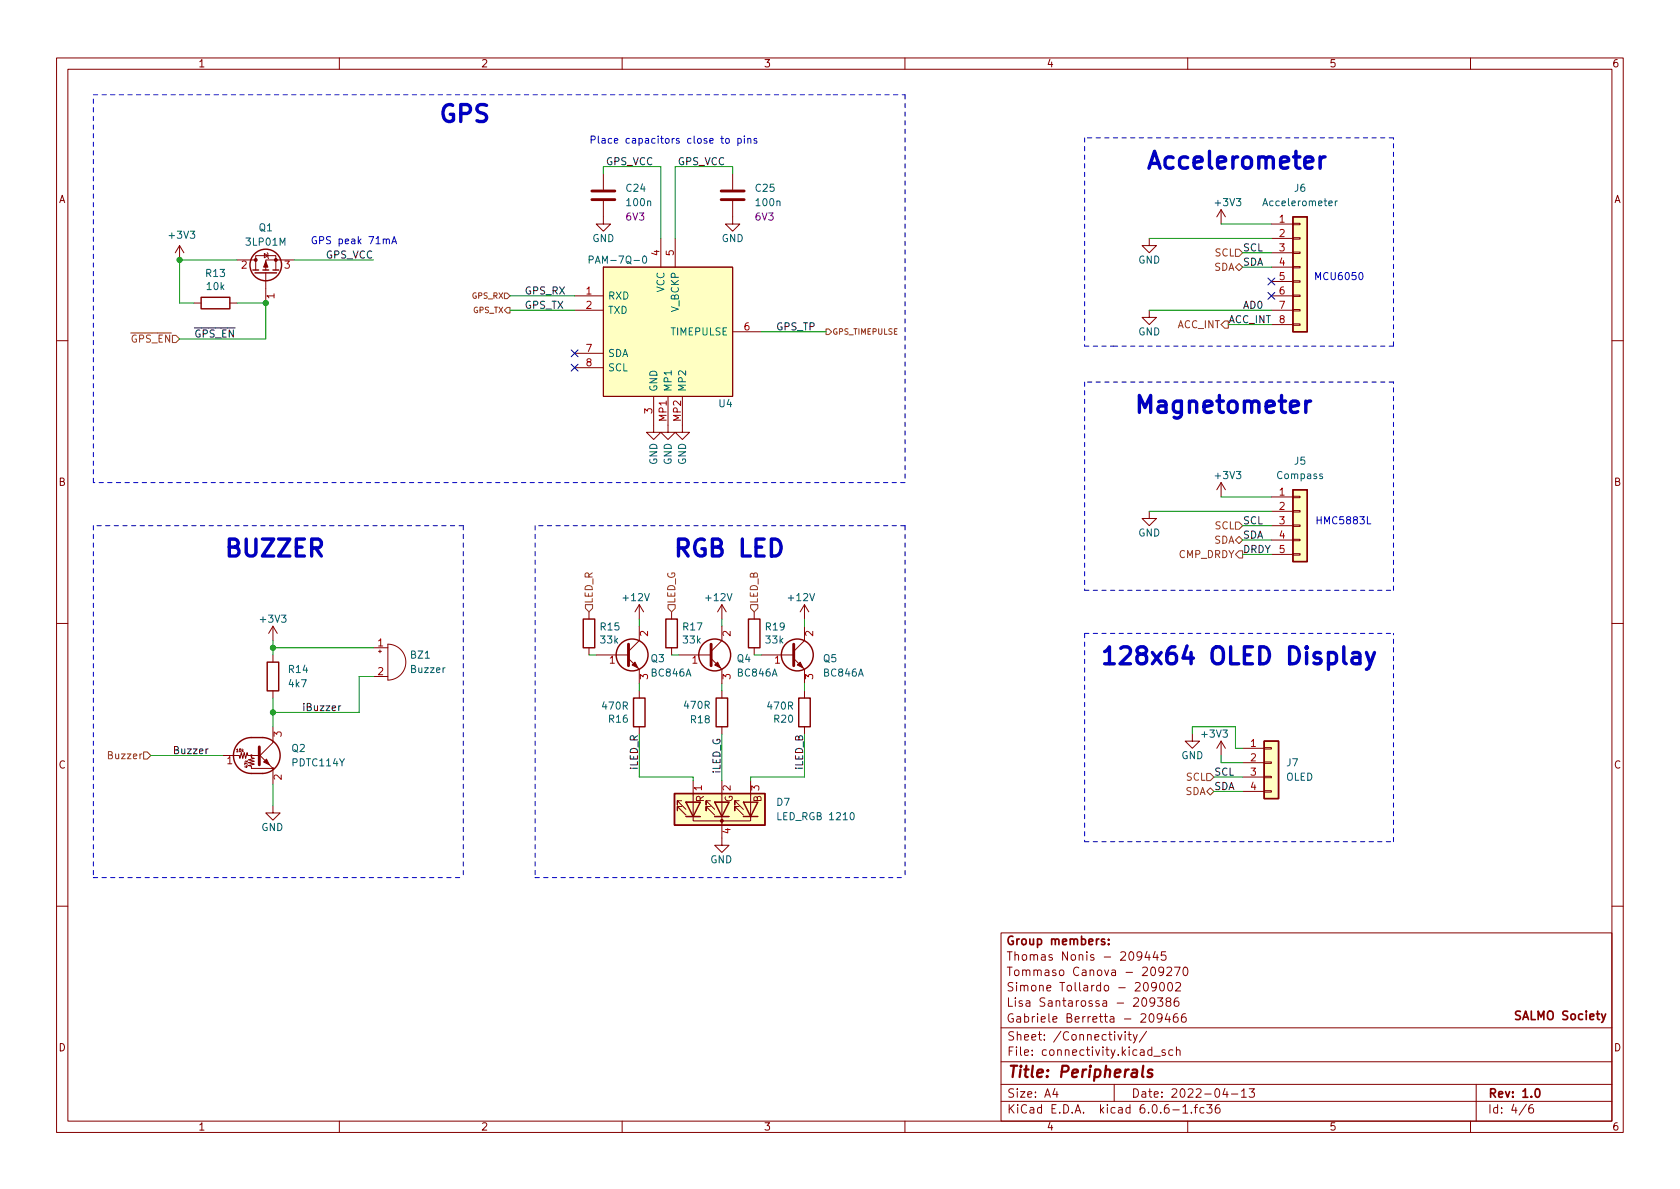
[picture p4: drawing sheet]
<svg xmlns="http://www.w3.org/2000/svg" width="297mm" height="210mm" viewBox="0 0 297 210" stroke-linecap="round" stroke-linejoin="round" font-family="sans-serif">
<g fill="none" stroke="#840000" stroke-width=".18">
<path d="M10 10.2h277v190.1h-277zM12 12.2h273v186.1h-273zM60 10.2v2M110 10.2v2M160 10.2v2M210 10.2v2M260 10.2v2M106.7 35.6v4h1.2l-1.2 1.3-1.3-1.3h1.3M106.7 30.7v2.8M129.5 35.6v4h1.3l-1.3 1.3-1.2-1.3h1.2M129.5 30.7v2.8M215.9 37.1l.8 1.2"/>
<path d="M215.9 37.1v2.5M215.9 37.1l-.8 1.2M224.8 39.6h3.8M228.6 39.5h1.3v.2h-1.3zM31.7 43.4l-.7 1.3M31.7 43.4v2.6M31.7 43.4l.8 1.3M34.3 53.6h1.3M40.6 53.6h1.3M41.9 46h3.3M45.2 47.7v-2.5h3.6v2.5M46.7 44.8l.7 .4-.7 .4z"/>
<path d="M47 48.3v5.3M47.2 44.7l.2 .1v.8l.1 .1M52.1 46h-5.1v1.7M101.6 52.3h5.1M101.6 54.9h5.1M106.7 47.2h22.8v22.9h-22.8zM116.8 42.2v5M119.4 42.2v5M129.5 58.7h5.1M203.2 54.9v1.2h-1.3l1.3 1.3 1.3-1.3h-1.3M203.2 42.2v1.2h-1.3l1.3 1.3 1.3-1.3h-1.3M224.8 52.3h3.8"/>
<path d="M224.8 54.9h3.8M224.8 42.2h3.8M224.8 44.7h3.8M224.8 47.2h3.8M224.8 49.8h3.8M224.8 57.4h3.8M228.6 57.3h1.3v.2h-1.3zM228.6 54.7h1.3v.3h-1.3zM228.6 52.2h1.3v.2h-1.3zM228.6 49.7h1.3v.2h-1.3zM228.6 47.1h1.3v.3h-1.3zM228.6 44.6h1.3v.2h-1.3z"/>
<path d="M228.6 42h1.3v.3h-1.3zM10 60.2h2M101.6 62.5h5.1M101.6 65h5.1M115.6 70.1v6.3h1.2l-1.2 1.3-1.3-1.3h1.3M118.1 70.1v6.3h1.3l-1.3 1.3-1.3-1.3h1.3M120.6 70.1v6.3h1.3l-1.3 1.3-1.2-1.3h1.2M285 60.2h2M203.2 90.4v1.3h-1.3l1.3 1.3 1.3-1.3h-1.3M215.9 85.3v2.6M215.9 85.3l.8 1.3M215.9 85.3l-.8 1.3"/>
<path d="M224.8 87.9h3.8M224.8 90.4h3.8M224.8 93h3.8M224.8 95.5h3.8M224.8 98h3.8M228.6 97.9h1.3v.3h-1.3zM228.6 95.4h1.3v.2h-1.3zM228.6 92.8h1.3v.3h-1.3zM228.6 90.3h1.3v.2h-1.3zM228.6 87.8h1.3v.2h-1.3zM10 110.2h2M48.3 110.7v2.6"/>
<path d="M48.3 115.8v1.3M48.3 110.7l-.8 1.3M48.3 110.7l.7 1.3M66 114.5h2.6M66 119.6h2.6M66.9 115.2h.5M67.2 114.9v.5M68.6 113.9a3.2 3.2 0 0 1 3.2 3.2 3.2 3.2 0 0 1-3.2 3.2zM104.1 108.2v1.3M104.1 114.5v1.3M105.4 115.8h5.7M111.1 116.5l1.9 1.9v2.5"/>
<path d="M113 110.7v2.6l-1.9 1.9M113 106.9v2.6M113 106.9l-.7 1.3M113 106.9l.8 1.3M118.7 108.2v1.3M118.7 114.5v1.3M120 115.8h5.7M125.7 116.5l1.9 1.9v2.5M127.6 110.7v2.6l-1.9 1.9M127.6 106.9v2.6M127.6 106.9l-.7 1.3M127.6 106.9l.8 1.3"/>
<path d="M133.3 108.2v1.3M133.3 114.5v1.3M134.6 115.8h5.7M140.3 116.5l1.9 1.9v2.5M142.2 106.9l-.7 1.3M142.2 106.9v2.6M142.2 110.7v2.6l-1.9 1.9M142.2 106.9l.8 1.3M285 110.2h2M39.4 133.6h2.9l.1 .5 .3-1 .2 1 .3-1 .2 1 .3-1 .1 .5h1.9M45.7 133.3l2.6 2.6h-3.9v-.4l-.5-.1 1.1-.3-1.1-.2 1.1-.3-1.1-.2 1.1-.3-.6-.1v-.4M48.3 128.5v2.8l-2.6 2.6"/>
<path d="M48.3 122.2v1.2M48.3 136.1v2.6M113 122.2v1.2M113 128.5v1.3M122.6 138v7.2h10.1v-1.1M127.6 122.2v1.2M127.6 128.5v1.3M127.6 138v2.6M132.7 138v6.4M142.2 122.2v1.2M142.2 128.5v1.3M210.8 129.8v1.3h1.3l-1.3 1.2-1.3-1.2h1.3"/>
<path d="M215.9 131.1v2.5M215.9 131.1l-.8 1.2M215.9 131.1l.8 1.2M219.7 132.3h3.8M219.7 134.9h3.8M219.7 137.4h3.8M219.7 139.9h3.8M223.5 139.8h1.3v.3h-1.3zM223.5 137.3h1.3v.2h-1.3zM223.5 134.7h1.3v.3h-1.3zM223.5 132.2h1.3v.3h-1.3zM48.3 142.5v1.3h1.2l-1.2 1.2-1.3-1.2h1.3"/>
<path d="M120.5 142.6h-.7v.8v-.8l1.5 1.5M120.5 141.6h-.7v.8v-.8l1.5 1.5M121.3 141.9h2.5zM121.3 141.9h.1M121.3 144.4h2.5M125.6 142.6h-.8v.8v-.8l1.6 1.5M125.6 141.6h-.8v.8v-.8l1.6 1.5M126.4 141.9h2.5zM126.4 141.9h.1M126.4 144.4h2.5M127.6 141.9v7.6h1.3l-1.3 1.2-1.2-1.2h1.2M130.7 142.6h-.8v.8v-.8l1.5 1.5"/>
<path d="M130.7 141.6h-.8v.8v-.8l1.5 1.5M10 160.2h2M177 165h108v33.3h-108zM201.9 168.9l-.3 .3h-.3l-.3-.3 .2-.5 .4-.1 .2 .1a.99 .99 0 0 1-.3 1.4h-.3M202 176.6l.2-.1a.81 .81 0 0 1 .6 .6 .81 .81 0 0 1-.3 .8l-.1 .1a.81 .81 0 0 1-.4-1.4zM202.3 173.9l.2-.2a.81 .81 0 0 1 .6 .7 .81 .81 0 0 1-.3 .8h-.1a.81 .81 0 0 1-.4-1.3zM202.8 168.2l-.3 1.1h.9M203.2 168.8v1M203.3 179.4l.2-.1a.81 .81 0 0 1 .6 .6 .81 .81 0 0 1-.3 .8l-.1 .1a.81 .81 0 0 1-.4-1.4zM204.2 177.1l-.3 .3h-.3l-.3-.3 .2-.6h.4l.2 .1a.99 .99 0 0 1-.4 1.4h-.2M204.2 168.2l-.3 1.1h.9M204.5 174.4l-.3 .3h-.3l-.3-.3 .1-.6 .5-.1 .2 .2a.99 .99 0 0 1-.4 1.3h-.3"/>
<path d="M204.6 168.8v1M204.7 176.5h.9l-.5 .5 .4 .2v.6l-.2 .2h-.4l-.2-.2M205.2 173.9l.2-.2a.81 .81 0 0 1 .6 .7 .81 .81 0 0 1-.3 .8h-.2a.81 .81 0 0 1-.3-1.3zM205.5 179.9l-.3 .3h-.3l-.3-.3 .1-.6h.5l.2 .1a.99 .99 0 0 1-.4 1.4h-.3M205.7 171.7l-.2 .2h-.5l-.1-.2 .1-.6 .5-.1 .2 .2a.99 .99 0 0 1-.4 1.3h-.3M206.1 168.3h-.7l-.1 .7 .2-.1h.5l.2 .3-.1 .5-.2 .1-.6-.1M206.3 171.2l.6-.2 .2 .2 .1 .2-1 1.1h1M206.4 179.2l-.4 1.1h1M206.5 177.1l-.3-.3v-.2l.3-.1h.4l.1 .2v.3l-.7 .2-.1 .2v.4l.3 .2 .4-.1 .1-.2v-.3l-.3-.3M206.6 173.9l.2-.2a.81 .81 0 0 1 .6 .7 .81 .81 0 0 1-.3 .8h-.1a.81 .81 0 0 1-.4-1.3zM206.7 179.8v1M207.7 171h1l-.7 1.5"/>
<path d="M207.9 173.9l.6-.2 .2 .2v.3l-.9 1h.9M208.2 179.3a.59 .59 0 0 0-.7 .6v.6l.1 .2 .4 .1 .2-.2 .1-.5-.1-.2-.5-.1-.2 .3M208.3 176.5a.59 .59 0 0 0-.7 .6v.6l.1 .2 .5 .1 .2-.2 .1-.5-.2-.2-.4-.1-.3 .3M209.3 171.2l.2-.2a.81 .81 0 0 1 .6 .6 .81 .81 0 0 1-.3 .8l-.1 .1a.81 .81 0 0 1-.4-1.3zM209.6 179.3a.59 .59 0 0 0-.7 .6v.6l.1 .2 .5 .1 .2-.2v-.5l-.1-.2-.4-.1-.3 .3M285 160.2h2M60 198.3v2M110 198.3v2M160 198.3v2M177 194.8h108M177 191.8h108M177 187.8h108"/>
<path d="M177 181.8h108M186.5 192.5l-.4 1h1M186.9 193v1M197 191.8v3M197.6 182.9l.4 1 .4-1M198.9 182.4v.2M198.9 182.9v1M199.4 182.9h.6M199.6 182.4v1.3l.4 .2M200.4 182.9l.3 1M201.1 182.9l-.5 1.4-.2 .1M202.7 182.4l-1.3 1.9"/>
<path d="M204 186.8h1.1M206 185.7l-.4-.1-.2 .2 .1 .3 .5 .1v.4h-.6M207.4 185.7l-.5-.1-.3 .3v.4l.2 .3h.6M208 185.8l.2-.2 .4 .1v.9M208 185.1v1.5M209.1 195.8l.5-.5v1.5M209.1 196.8h.9M210 198.3v2M210.6 196.7v.1M211.1 195.8h.6M211.7 195.3l-.3 .2v1.3M212.9 195.9l-.5-.1-.3 .3v.4l.2 .3h.6"/>
<path d="M213.4 195.3h.9l-.5 .6 .4 .1v.7l-.2 .1h-.4l-.2-.1M215.6 195.3a.59 .59 0 0 0-.7 .7v.5l.1 .3h.4l.2-.1 .1-.5-.1-.2-.5-.1-.2 .3M216.6 192.5l-.4 1h.9M216.9 193v1M217.7 193.5h1.2M219.5 193l.4-.5v1.5M219.5 194h.9M220.9 192.5h.9l-.5 .6 .4 .1v.7l-.2 .1h-.4l-.2-.1M260 198.3v2M261 191.8v6.5M269.9 195.3l-1.3 1.9M271 195.3a.6 .6 0 0 0-.7 .7v.5l.1 .3h.5l.2-.1 .1-.5-.2-.2-.4-.1-.3 .3"/>
<circle cx="44.4" cy="133.6" r=".13"/>
<circle cx="48.3" cy="135.9" r=".13"/>
</g>
<path d="M195.3 166.1l-.4-.1-.2 .3 .1 .2 .5 .1v.4h-.6M196 166.9v.1M196 166.1v.2M268.8 178.9l-.6-.1-.2 .1v.5l.7 .3 .1 .3-.3 .3-.5-.1M271.6 192.6l.2-.1a.82 .82 0 0 1 .6 .7 .82 .82 0 0 1-.3 .8h-.2a.81 .81 0 0 1-.6-.6 .81 .81 0 0 1 .3-.8z" fill="none" stroke="#840000" stroke-width=".3"/>
<path d="M202.1 188.5l-.2 1.7 .3 .3M203.8 189.2a.49 .49 0 0 0-.8 .3v.2l.7 .2 .1 .2-.2 .3-.2 .1-.5-.1" fill="none" stroke="#840000" stroke-width=".4"/>
<g fill="none" stroke="#840000" stroke-width=".25">
<path d="M228.6 38.3h2.5v20.4h-2.5zM35.6 52.6h5v2h-5zM44.7 47.7h1M45.1 48.3h3.8M46.5 47.7h1M48.3 47.7h1M228.6 86.6h2.5v12.7h-2.5zM47.2 117.1h2.1v5.1h-2.1zM103.1 109.5h2.1v5h-2.1zM117.7 109.5h2.1v5h-2.1zM132.3 109.5h2.1v5h-2.1zM44.4 130.4a3.2 3.2 0 0 0-3.1 3.2 3.2 3.2 0 0 0 3.1 3.2"/>
<path d="M44.4 130.4h2a3.2 3.2 0 0 1 3.1 3.2 3.2 3.2 0 0 1-3.1 3.2h-2M112 123.4h2v5.1h-2zM126.6 123.4h2.1v5.1h-2.1zM141.2 123.4h2.1v5.1h-2.1zM223.5 131.1h2.6v10.1h-2.6zM119.3 140.3h16v5.6h-16zM121.3 141.9h2.5l-1.2 2.5zM121.3 144.4h2.5M126.4 141.9h2.5l-1.3 2.5zM126.4 144.4h2.5M131.4 141.9h2.6l-1.3 2.5zM131.4 144.4h2.6"/>
<circle cx="47" cy="46.9" r="2.79"/>
<circle cx="111.8" cy="115.8" r="2.82"/>
<circle cx="126.4" cy="115.8" r="2.82"/>
<circle cx="141" cy="115.8" r="2.82"/>
</g>
<path d="M45.8 132.1v3.1z" fill="#840000" stroke="#840000" stroke-width=".51"/>
<g fill="#840000" stroke="#840000" stroke-width=".18">
<path d="M46.6 134.7l.5-.5 .5 1z"/>
<path d="M126.4 117.6l.5-.5 .5 1z"/>
<path d="M111.8 117.6l.5-.5 .5 1z"/>
<path d="M47 46.2l.4 1h-.8z"/>
<path d="M141 117.6l.5-.5 .5 1z"/>
<circle cx="127.6" cy="145.2" r=".25"/>
<circle cx="48.8" cy="46" r=".25"/>
<circle cx="45.2" cy="46" r=".25"/>
</g>
<path d="M104.6 35.3h4.1M104.6 33.8h4.1M127.5 35.3h4.1M127.5 33.8h4.1M111.1 113.9v3.8M125.7 113.9v3.8M140.3 113.9v3.8" fill="none" stroke="#840000" stroke-width=".51"/>
<g fill="#ffffc2" stroke="#ffffc2" stroke-width=".18">
<path d="M119.3 140.3h16v5.6h-16z"/>
<path d="M106.7 47.2h22.8v22.9h-22.8z"/>
<path d="M223.5 131.1h2.6v10.1h-2.6z"/>
<path d="M228.6 86.6h2.5v12.7h-2.5z"/>
<path d="M228.6 38.3h2.5v20.4h-2.5z"/>
</g>
<path d="M236.1 35.5v.9M236.5 35.5l-.4 .3M104.2 45.9h.6l.1-.2-.1-.3-.6-.1v1.2M113.7 45.4l.2-.1a.68 .68 0 0 1 .4 .6 .68 .68 0 0 1-.4 .6l-.2-.1-.1-.3z" fill="none" stroke="#006464" stroke-width=".18"/>
<g fill="none" stroke="#725600" stroke-width=".18">
<path d="M89.2 51.8h.5l.5 .5-.5 .5h-.5zM89.7 54.4h.5v1h-.5l-.5-.5zM146 58.2h.5l.5 .5-.5 .5h-.5zM216.5 56.8h.7v1.2h-.7l-.6-.6zM218.4 47.2l.7-.6 .6 .6-.6 .7zM218.4 44.1h.7l.6 .6-.6 .6h-.7zM218.4 98l.7-.6h.6v1.3h-.6zM218.4 92.3h.7l.6 .7-.6 .6h-.7zM218.4 95.5l.7-.6 .6 .6-.6 .6zM103.5 106.9h1.3v.7l-.7 .6-.6-.6zM118.1 106.9h1.3v.7l-.7 .6-.6-.6zM132.7 106.9h1.3v.7l-.7 .6-.6-.6z"/>
<path d="M25.4 133h.6l.7 .6-.7 .6h-.6zM213.4 136.8h.6l.6 .6-.6 .6h-.6zM213.4 139.9l.6-.6 .6 .6-.6 .7z"/>
</g>
<path d="M36.8 132.4l-.4 .3M59.9 124.8v.9M60.3 124.8l-.4 .3" fill="none" stroke="#0f0f0f" stroke-width=".18"/>
<path d="M203.1 29.7l1-3 1 3M203.4 28.9h1.4M201.4 72.9v-3l1 2.2 1-2.2v3M195.3 115.2l.6-.4 .3-.4v3M195.3 117.4h1.7M198.2 114.7l.4-.3h.7a.81 .81 0 0 1 .4 1.3l-1.7 1.7h1.9" fill="none" stroke="#0000c2" stroke-width=".6"/>
<g fill="none" stroke="#0000c2" stroke-width=".18">
<path d="M128.4 24.5h.3l.3 .2v.4l-.3 .2h-.3l-.1-.2zM130.5 24.5h.3l.3 .2-.2 .6h-.4M130.5 24.5v1.3M131.6 24.1v.1M131.6 24.5v.8M132.2 24.6l.2-.1h.3l.1 .8M132.2 24.5v.8M133.8 24.5h-.3l-.2 .2 .1 .1 .4 .2v.3h-.5M68.3 42.4l.2-.1h.3v.8M69.3 43.1l.4-1.3 .4 1.3M69.4 42.7h.6M232.6 49.5v-1.3l.5 .9 .4-.9v1.3"/>
<path d="M232.9 91.4v1.2M232.9 92h.7"/>
</g>
<g fill="none" stroke="#0000c2" stroke-width=".18" stroke-dasharray=".8 .8">
<path d="M16.5 16.8h130.8M147.3 16.8h12.7M160 16.8v68.5M191.8 24.4v36.8M246.4 24.4h-54.6M191.8 61.2h5M191.8 67.6v36.8M196.8 61.2h49.6M246.4 61.2v-36.8M246.4 67.6h-54.6M16.5 85.3v-68.5M16.5 93v62.2"/>
<path d="M81.9 93v62.2M81.9 93h-65.4M94.6 93v62.2M160 85.3h-143.5M160 93v62.2M160 93h-65.4M191.8 112v36.8M191.8 112h54.6M191.8 104.4h54.6M246.4 104.4v-36.8M16.5 155.2h65.4M16.5 155.2h.1"/>
<path d="M94.6 155.2h65.4M94.6 155.2h.1M191.8 148.8h54.6M246.4 148.8v-36.8"/>
</g>
<g fill="none" stroke="#009600" stroke-width=".18">
<path d="M106.7 30.7v-1.2h10.1v12.7M129.5 30.7v-1.2h-10.1v12.7M215.9 39.6h8.9M41.9 53.6h5.1v6.3h-15.3M41.9 46h-10.2v7.6h2.6M52.1 46h13.9M90.2 54.9h11.4M90.2 52.3h11.4M134.6 58.7h11.4M203.2 42.2h21.6M203.2 54.9h21.6M217.2 57.4h7.6"/>
<path d="M219.7 47.2h5.1M219.7 44.7h5.1M203.2 90.4h21.6M215.9 87.9h8.9M219.7 95.5h5.1M219.7 93h5.1M219.7 98h5.1M48.3 114.5h17.7M48.3 113.3v2.5M66 119.6h-2.5v6.4h-15.2M104.1 115.8h1.3M113 109.5v1.2"/>
<path d="M118.7 115.8h1.3M127.6 109.5v1.2M133.3 115.8h1.3M142.2 109.5v1.2M26.7 133.6h12.7M48.3 123.4v5.1M48.3 138.7v3.8M113 129.8v7.6h9.6v.6M113 120.9v1.3M127.6 120.9v1.3M127.6 129.8v8.2M142.2 129.8v7.6h-9.5v.6"/>
<path d="M142.2 120.9v1.3M210.8 129.8v-1.3h7.6v3.8h1.3M214.6 137.4h5.1M214.6 139.9h5.1M215.9 133.6v1.3h3.8"/>
</g>
<path d="M224.2 51.7l1.2 1.2M224.2 49.2l1.2 1.2M225.4 51.7l-1.2 1.2M225.4 49.2l-1.2 1.2M101 64.4l1.2 1.2M101 61.9l1.2 1.2M102.2 64.4l-1.2 1.2M102.2 61.9l-1.2 1.2" fill="none" stroke="#000084" stroke-width=".18"/>
<g fill="#009600" stroke="#009600" stroke-width=".18">
<circle cx="48.3" cy="114.5" r=".46"/>
<circle cx="48.3" cy="126" r=".46"/>
<circle cx="31.7" cy="46" r=".46"/>
<circle cx="47" cy="53.6" r=".46"/>
</g>
<g font-size="4.2" fill="#0000c2">
<text x="78.2" y="21.6">GPS</text>
<text x="205.9" y="29.9">Accelerometer</text>
<text x="203.9" y="73.1">Magnetometer</text>
<text x="40.8" y="98.5">BUZZER</text>
<text x="120.3" y="98.5">RGB LED</text>
<text x="201.1" y="117.5">128x64 OLED Display</text>
</g>
<text font-size="2.8" fill="#840000" x="178" y="190.6">Title: Peripherals</text>
<g font-size="2.1" fill="#840000">
<text x="177.7" y="167.1">Group members:</text>
<text x="177.9" y="169.9">Thomas Nonis - 209445</text>
<text x="177.9" y="172.6">Tommaso Canova - 209270</text>
<text x="177.9" y="175.3">Simone Tollardo - 209002</text>
<text x="177.9" y="178">Lisa Santarossa - 209386</text>
<text x="177.9" y="180.8">Gabriele Berretta - 209466</text>
<text x="178" y="184">Sheet: /Connectivity/</text>
<text x="268.7" y="180.4">SALMO Society</text>
<text x="178" y="186.7">File: connectivity.kicad_sch</text>
<text x="178" y="196.9">KiCad E.D.A. kicad 6.0.6-1.fc36</text>
<text x="178" y="194.1">Size: A4</text>
<text x="200" y="194.1">Date: 2022-04-13</text>
<text x="263" y="194.1">Rev: 1.0</text>
<text x="263" y="196.9">Id: 4/6</text>
</g>
<g font-size="1.8" fill="#840000">
<text x="35" y="11.9">1</text>
<text x="85" y="11.9">2</text>
<text x="135" y="11.9">3</text>
<text x="185" y="11.9">4</text>
<text x="235" y="11.9">5</text>
<text x="285" y="11.9">6</text>
<text x="10.3" y="35.9">A</text>
<text x="285.3" y="35.9">A</text>
<text x="10.3" y="85.9">B</text>
<text x="285.3" y="85.9">B</text>
<text x="10.3" y="135.9">C</text>
<text x="285.3" y="135.9">C</text>
<text x="124.5" y="141.9" transform="rotate(-90 124.5 141.9)">R</text>
<text x="129.5" y="141.9" transform="rotate(-90 129.5 141.9)">G</text>
<text x="134.6" y="141.9" transform="rotate(-90 134.6 141.9)">B</text>
<text x="10.3" y="185.9">D</text>
<text x="285.3" y="185.9">D</text>
<text x="35" y="199.9">1</text>
<text x="85" y="199.9">2</text>
<text x="135" y="199.9">3</text>
<text x="185" y="199.9">4</text>
<text x="235" y="199.9">5</text>
<text x="285" y="199.9">6</text>
</g>
<g font-size="1.8" fill="#0000c2">
<text x="104.1" y="25.4">Place capacitors close to pins</text>
<text x="54.9" y="43.2">GPS peak 71mA</text>
<text x="233.3" y="49.5">MCU6050</text>
<text x="233.5" y="92.7">HMC5883L</text>
</g>
<g font-size="1.8" fill="#0f0f0f">
<text x="107.1" y="29.2">GPS_VCC</text>
<text x="119.8" y="29.2">GPS_VCC</text>
<text x="57.6" y="45.7">GPS_VCC</text>
<text x="219.7" y="47">SDA</text>
<text x="219.7" y="44.4">SCL</text>
<text x="92.7" y="52.1">GPS_RX</text>
<text x="34.3" y="59.7">~{GPS_EN}</text>
<text x="92.7" y="54.6">GPS_TX</text>
<text x="137.2" y="58.4">GPS_TP</text>
<text x="217.2" y="57.1">ACC_INT</text>
<text x="219.7" y="54.6">AD0</text>
<text x="219.7" y="95.2">SDA</text>
<text x="219.7" y="92.7">SCL</text>
<text x="219.7" y="97.8">DRDY</text>
<text x="53.3" y="125.7">iBuzzer</text>
<text x="30.5" y="133.3">Buzzer</text>
<text x="112.8" y="136.1" transform="rotate(-90 112.8 136.1)">iLED_R</text>
<text x="127.4" y="136.8" transform="rotate(-90 127.4 136.8)">iLED_G</text>
<text x="142" y="136.1" transform="rotate(-90 142 136.1)">iLED_B</text>
<text x="214.6" y="137.1">SCL</text>
<text x="214.6" y="139.7">SDA</text>
</g>
<g font-size="1.8" fill="#006464">
<text x="110.8" y="33.9">C24</text>
<text x="133.7" y="33.9">C25</text>
<text x="228.9" y="33.9">J6</text>
<text x="45.8" y="40.9">Q1</text>
<text x="110.9" y="36.4">100n</text>
<text x="133.8" y="36.4">100n</text>
<text x="215" y="36.4">+3V3</text>
<text x="223.7" y="36.4">Accelerometer</text>
<text x="30" y="42.2">+3V3</text>
<text x="43.6" y="43.4">3LP01M</text>
<text x="104.7" y="42.8">GND</text>
<text x="105" y="46.6">PAM-7Q-0</text>
<text x="127.6" y="42.8">GND</text>
<text x="201.2" y="46.6">GND</text>
<text x="36.5" y="49">R13</text>
<text x="36.6" y="51.3">10k</text>
<text x="107.4" y="53">RXD</text>
<text x="117.5" y="51.7" transform="rotate(-90 117.5 51.7)">VCC</text>
<text x="107.4" y="55.5">TXD</text>
<text x="118.7" y="59.3">TIMEPULSE</text>
<text x="120" y="55.2" transform="rotate(-90 120 55.2)">V_BCKP</text>
<text x="201.2" y="59.3">GND</text>
<text x="107.4" y="63.1">SDA</text>
<text x="107.4" y="65.7">SCL</text>
<text x="116.2" y="69.3" transform="rotate(-90 116.2 69.3)">GND</text>
<text x="118.7" y="69.3" transform="rotate(-90 118.7 69.3)">MP1</text>
<text x="121.3" y="69.3" transform="rotate(-90 121.3 69.3)">MP2</text>
<text x="127.1" y="72">U4</text>
<text x="116.2" y="82.2" transform="rotate(-90 116.2 82.2)">GND</text>
<text x="118.7" y="82.2" transform="rotate(-90 118.7 82.2)">GND</text>
<text x="121.3" y="82.2" transform="rotate(-90 121.3 82.2)">GND</text>
<text x="228.9" y="82.2">J5</text>
<text x="215" y="84.7">+3V3</text>
<text x="225.9" y="84.7">Compass</text>
<text x="201.2" y="94.9">GND</text>
<text x="110.3" y="106.3">+12V</text>
<text x="124.9" y="106.3">+12V</text>
<text x="139.5" y="106.3">+12V</text>
<text x="46.2" y="110.1">+3V3</text>
<text x="106.2" y="111.5">R15</text>
<text x="106.2" y="113.8">33k</text>
<text x="120.8" y="111.5">R17</text>
<text x="120.9" y="113.8">33k</text>
<text x="135.4" y="111.5">R19</text>
<text x="135.5" y="113.8">33k</text>
<text x="51.1" y="119">R14</text>
<text x="72.6" y="116.5">BZ1</text>
<text x="72.7" y="119">Buzzer</text>
<text x="115.1" y="117.1">Q3</text>
<text x="115.3" y="119.6">BC846A</text>
<text x="130.3" y="117.1">Q4</text>
<text x="130.5" y="119.6">BC846A</text>
<text x="145.6" y="117.1">Q5</text>
<text x="145.7" y="119.6">BC846A</text>
<text x="51.1" y="121.5">4k7</text>
<text x="106.6" y="125.5">470R</text>
<text x="121.1" y="125.3">470R</text>
<text x="135.8" y="125.5">470R</text>
<text x="107.7" y="127.8">R16</text>
<text x="122.2" y="127.9">R18</text>
<text x="136.9" y="127.8">R20</text>
<text x="212.6" y="130.4">+3V3</text>
<text x="51.6" y="133">Q2</text>
<text x="51.8" y="135.5">PDTC114Y</text>
<text x="208.9" y="134.2">GND</text>
<text x="227.5" y="135.5">J7</text>
<text x="137.3" y="142.5">D7</text>
<text x="227.3" y="138">OLED</text>
<text x="46.2" y="146.9">GND</text>
<text x="137.8" y="145">LED_RGB 1210</text>
<text x="125.6" y="152.6">GND</text>
</g>
<g font-size="1.8" fill="#840084">
<text x="110.7" y="39">6V3</text>
<text x="133.6" y="39">6V3</text>
</g>
<g font-size="1.8" fill="#a90000">
<text x="226.2" y="39.4">1</text>
<text x="226.2" y="41.9">2</text>
<text x="42.7" y="47.5">2</text>
<text x="50.3" y="47.5">3</text>
<text x="116.6" y="45.2" transform="rotate(-90 116.6 45.2)">4</text>
<text x="119.1" y="45.2" transform="rotate(-90 119.1 45.2)">5</text>
<text x="226.2" y="44.4">3</text>
<text x="226.2" y="47">4</text>
<text x="48.5" y="52.8" transform="rotate(-90 48.5 52.8)">1</text>
<text x="103.6" y="52.1">1</text>
<text x="226.2" y="49.5">5</text>
<text x="226.2" y="52.1">6</text>
<text x="103.6" y="54.6">2</text>
<text x="131.6" y="58.4">6</text>
<text x="226.2" y="54.6">7</text>
<text x="226.2" y="57.1">8</text>
<text x="103.6" y="62.2">7</text>
<text x="103.6" y="64.8">8</text>
<text x="115.3" y="73.1" transform="rotate(-90 115.3 73.1)">3</text>
<text x="117.9" y="74.5" transform="rotate(-90 117.9 74.5)">MP1</text>
<text x="120.4" y="74.5" transform="rotate(-90 120.4 74.5)">MP2</text>
<text x="226.2" y="87.6">1</text>
<text x="226.2" y="90.2">2</text>
<text x="226.2" y="92.7">3</text>
<text x="226.2" y="95.2">4</text>
<text x="226.2" y="97.8">5</text>
<text x="114.6" y="112.5" transform="rotate(-90 114.6 112.5)">2</text>
<text x="129.2" y="112.5" transform="rotate(-90 129.2 112.5)">2</text>
<text x="143.8" y="112.5" transform="rotate(-90 143.8 112.5)">2</text>
<text x="66.8" y="114.3">1</text>
<text x="66.8" y="119.4">2</text>
<text x="107.8" y="117.3">1</text>
<text x="122.4" y="117.3">1</text>
<text x="137" y="117.3">1</text>
<text x="114.6" y="120.1" transform="rotate(-90 114.6 120.1)">3</text>
<text x="129.2" y="120.1" transform="rotate(-90 129.2 120.1)">3</text>
<text x="143.8" y="120.1" transform="rotate(-90 143.8 120.1)">3</text>
<text x="49.8" y="130.3" transform="rotate(-90 49.8 130.3)">3</text>
<text x="40.1" y="135.1">1</text>
<text x="49.8" y="137.9" transform="rotate(-90 49.8 137.9)">2</text>
<text x="221.1" y="132.1">1</text>
<text x="221.1" y="134.6">2</text>
<text x="221.1" y="137.2">3</text>
<text x="124.1" y="139.8" transform="rotate(-90 124.1 139.8)">1</text>
<text x="129.2" y="139.8" transform="rotate(-90 129.2 139.8)">2</text>
<text x="134.2" y="139.8" transform="rotate(-90 134.2 139.8)">3</text>
<text x="221.1" y="139.7">4</text>
<text x="129.2" y="147.4" transform="rotate(-90 129.2 147.4)">4</text>
</g>
<g font-size="1.8" fill="#725600">
<text x="214.6" y="47.9">SDA</text>
<text x="214.8" y="45.3">SCL</text>
<text x="208.1" y="58">ACC_INT</text>
<text x="21.8" y="60.6">~{GPS_EN}</text>
<text x="214.8" y="93.6">SCL</text>
<text x="208.4" y="98.7">CMP_DRDY</text>
<text x="214.6" y="96.1">SDA</text>
<text x="104.8" y="106.8" transform="rotate(-90 104.8 106.8)">LED_R</text>
<text x="119.4" y="106.8" transform="rotate(-90 119.4 106.8)">LED_G</text>
<text x="134" y="106.8" transform="rotate(-90 134 106.8)">LED_B</text>
<text x="19.5" y="134.2">Buzzer</text>
<text x="209.5" y="140.6">SDA</text>
<text x="209.7" y="138">SCL</text>
</g>
<g font-size="1.4" fill="#725600">
<text x="83.5" y="52.8">GPS_RX</text>
<text x="83.7" y="55.4">GPS_TX</text>
<text x="147.1" y="59.2">GPS_TIMEPULSE</text>
</g>
<g font-size=".7" fill="#840000">
<text x="41.8" y="133">10k</text>
<text x="43.8" y="135.7" transform="rotate(-90 43.8 135.7)">47k</text>
</g>
</svg>
